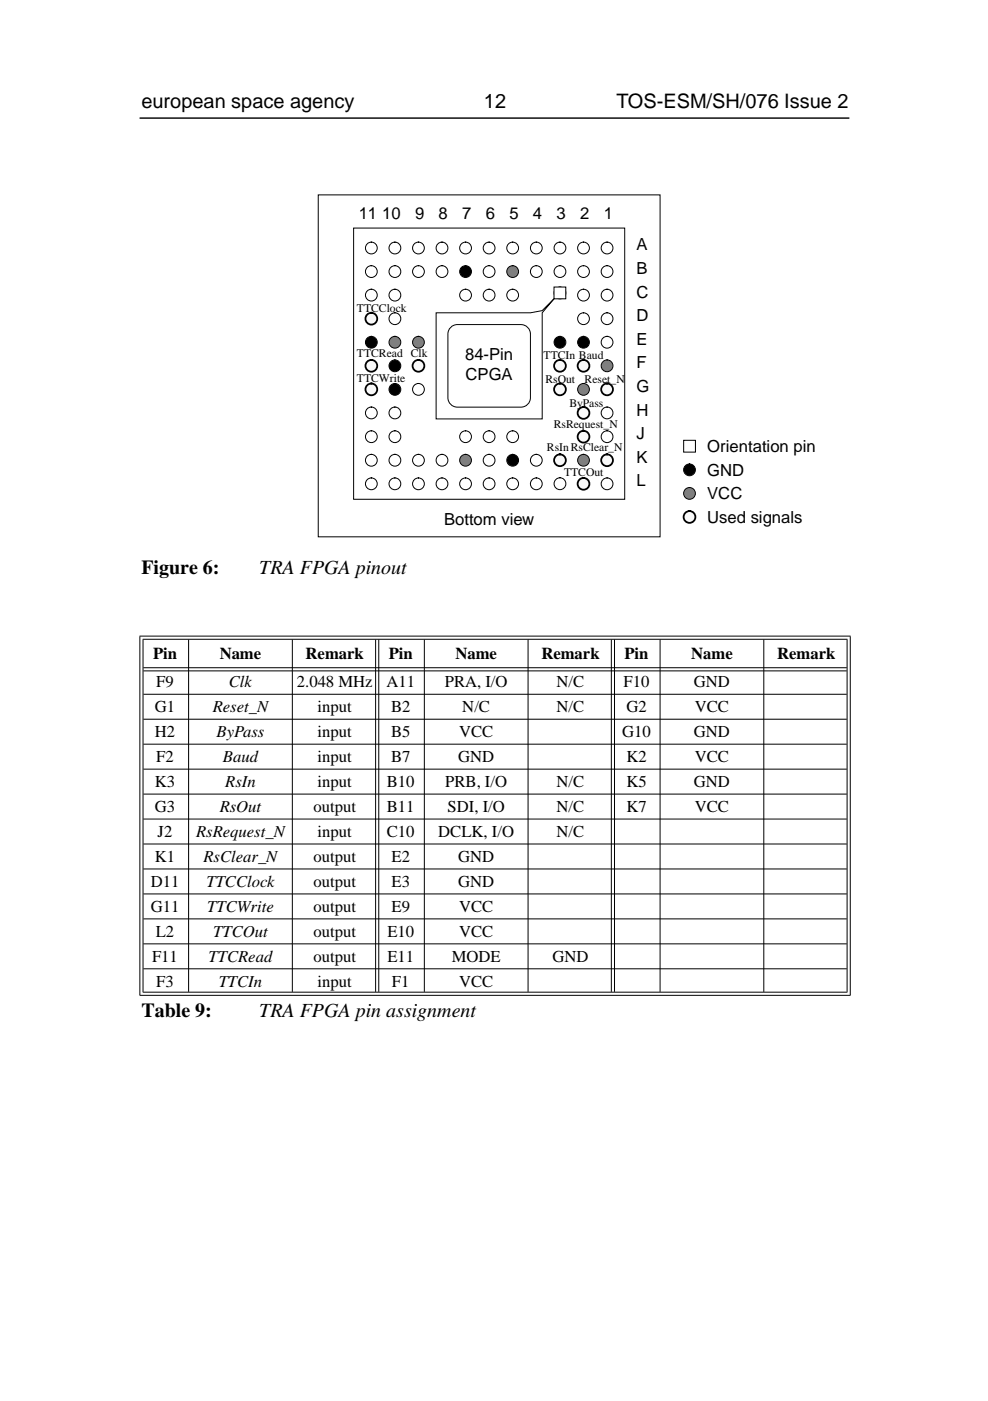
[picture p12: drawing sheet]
<svg xmlns="http://www.w3.org/2000/svg" width="210mm" height="297mm" viewBox="0 0 210 297" stroke-linecap="round" stroke-linejoin="round" font-family="sans-serif">
<path d="M29.7 25h150.3" fill="none" stroke="#000" stroke-width=".3"/>
<path d="M30 20h150v4h-150z" fill-rule="evenodd" fill="#fff"/>
<g fill="#000" stroke="#000" stroke-width=".21">
<path d="M30.3 135.5h149.4zM29.6 134.9h150.8zM30.4 141.6h149.2zM30.4 142.2h149.2zM30.4 147.2h149.2zM30.4 152.5h149.2zM30.4 157.8h149.2zM30.4 163.1h149.2zM30.4 168.4h149.2zM30.4 173.7h149.2zM30.4 178.9h149.2zM30.4 184.2h149.2z"/>
<path d="M30.4 189.5h149.2zM30.4 194.8h149.2zM29.7 134.9v76.1zM30.3 135.6v74.7zM40 135.6v74.7zM62 135.6v74.7zM79.7 135.6v74.7zM80.3 135.6v74.7zM90 135.6v74.7zM112 135.6v74.7zM129.7 135.6v74.7zM130.3 135.6v74.7z"/>
<path d="M140 135.6v74.7zM162 135.6v74.7zM30.4 200.1h149.2zM30.4 205.4h149.2zM179.7 135.6v74.7zM30.3 210.4h149.4zM180.3 134.9v76.1zM29.6 211h150.8z"/>
</g>
<g fill="#fff" stroke="#000" stroke-width=".21">
<path d="M67.5 41.3h72.5v72.5h-72.5z" fill-rule="evenodd"/>
<path d="M75 48.4h57.5v57.5h-57.5z" fill-rule="evenodd"/>
<path d="M92.5 66.3h20l2.5-.4 2.5-2.5-2.5 2.9v22.5h-22.5z" fill-rule="evenodd"/>
</g>
<path d="M78 51.6l.8-.3v1.3v-1.3a1.23 1.23 0 0 1 1.1 1.6 1.23 1.23 0 0 1-1.9 .7 1.23 1.23 0 0 1 0-2z" fill="#fff"/>
<circle cx="78.8" cy="52.6" r="1.25" fill="none" stroke="#000" stroke-width=".21"/>
<path d="M83 51.6l.7-.3v1.3v-1.3a1.23 1.23 0 0 1 1.2 1.6 1.23 1.23 0 0 1-1.9 .7 1.23 1.23 0 0 1 0-2z" fill="#fff"/>
<circle cx="83.8" cy="52.6" r="1.25" fill="none" stroke="#000" stroke-width=".21"/>
<path d="M88 51.6l.7-.3v1.3v-1.3a1.23 1.23 0 0 1 1.2 1.6 1.23 1.23 0 0 1-1.9 .7 1.23 1.23 0 0 1 0-2z" fill="#fff"/>
<circle cx="88.8" cy="52.6" r="1.25" fill="none" stroke="#000" stroke-width=".21"/>
<path d="M93 51.6l.8-.3v1.3v-1.3a1.23 1.23 0 0 1 1.1 1.6 1.23 1.23 0 0 1-1.9 .7 1.23 1.23 0 0 1 0-2z" fill="#fff"/>
<circle cx="93.7" cy="52.6" r="1.25" fill="none" stroke="#000" stroke-width=".21"/>
<path d="M98 51.6l.7-.3v1.3v-1.3a1.23 1.23 0 0 1 1.2 1.6 1.23 1.23 0 0 1-1.9 .7 1.23 1.23 0 0 1 0-2z" fill="#fff"/>
<circle cx="98.7" cy="52.6" r="1.25" fill="none" stroke="#000" stroke-width=".21"/>
<path d="M103 51.6l.7-.3v1.3v-1.3a1.23 1.23 0 0 1 1.2 1.6 1.23 1.23 0 0 1-1.9 .7 1.23 1.23 0 0 1 0-2z" fill="#fff"/>
<circle cx="103.7" cy="52.6" r="1.25" fill="none" stroke="#000" stroke-width=".21"/>
<path d="M108 51.6l.8-.3v1.3v-1.3a1.23 1.23 0 0 1 1.1 1.6 1.23 1.23 0 0 1-1.9 .7 1.23 1.23 0 0 1 0-2z" fill="#fff"/>
<circle cx="108.7" cy="52.6" r="1.25" fill="none" stroke="#000" stroke-width=".21"/>
<path d="M113 51.6l.7-.3v1.3v-1.3a1.23 1.23 0 0 1 1.2 1.6 1.23 1.23 0 0 1-1.9 .7 1.23 1.23 0 0 1 0-2z" fill="#fff"/>
<circle cx="113.7" cy="52.6" r="1.25" fill="none" stroke="#000" stroke-width=".21"/>
<path d="M118 51.6l.7-.3v1.3v-1.3a1.23 1.23 0 0 1 1.2 1.6 1.23 1.23 0 0 1-1.9 .7 1.23 1.23 0 0 1 0-2z" fill="#fff"/>
<circle cx="118.8" cy="52.6" r="1.25" fill="none" stroke="#000" stroke-width=".21"/>
<path d="M123 51.6l.8-.3v1.3v-1.3a1.23 1.23 0 0 1 1.1 1.6 1.23 1.23 0 0 1-1.9 .7 1.23 1.23 0 0 1 0-2z" fill="#fff"/>
<circle cx="123.8" cy="52.6" r="1.25" fill="none" stroke="#000" stroke-width=".21"/>
<path d="M128 51.6l.7-.3v1.3v-1.3a1.23 1.23 0 0 1 1.2 1.6 1.23 1.23 0 0 1-1.9 .7 1.23 1.23 0 0 1 0-2z" fill="#fff"/>
<circle cx="128.8" cy="52.6" r="1.25" fill="none" stroke="#000" stroke-width=".21"/>
<path d="M77.8 56.8l.6-.4 .4-.1v1.3v-1.3a1.23 1.23 0 0 1 1.2 1.5 1.23 1.23 0 0 1-1.8 .9 1.23 1.23 0 0 1-.4-1.9z" fill="#fff"/>
<circle cx="78.8" cy="57.6" r="1.25" fill="none" stroke="#000" stroke-width=".21"/>
<path d="M82.8 56.8l.6-.4 .3-.1v1.3v-1.3a1.23 1.23 0 0 1 1.3 1.5 1.23 1.23 0 0 1-1.8 .9 1.23 1.23 0 0 1-.4-1.9z" fill="#fff"/>
<circle cx="83.8" cy="57.6" r="1.25" fill="none" stroke="#000" stroke-width=".21"/>
<path d="M87.8 56.8l.6-.4 .3-.1v1.3v-1.3a1.23 1.23 0 0 1 1.2 1.5 1.23 1.23 0 0 1-1.7 .9 1.23 1.23 0 0 1-.4-1.9z" fill="#fff"/>
<circle cx="88.8" cy="57.6" r="1.25" fill="none" stroke="#000" stroke-width=".21"/>
<path d="M92.8 56.8l.6-.4 .4-.1v1.3v-1.3a1.23 1.23 0 0 1 1.2 1.5 1.23 1.23 0 0 1-1.8 .9 1.23 1.23 0 0 1-.4-1.9z" fill="#fff"/>
<g fill="none" stroke="#000" stroke-width=".21">
<circle cx="93.7" cy="57.6" r="1.25"/>
<circle cx="98.7" cy="57.6" r="1.25"/>
</g>
<path d="M97.8 56.8l.6-.4 .3-.1v1.3v-1.3a1.23 1.23 0 0 1 1.3 1.5 1.23 1.23 0 0 1-1.8 .9 1.23 1.23 0 0 1-.4-1.9z" fill="#000"/>
<path d="M102.8 56.8l.6-.4 .3-.1v1.3v-1.3a1.23 1.23 0 0 1 1.2 1.5 1.23 1.23 0 0 1-1.7 .9 1.23 1.23 0 0 1-.4-1.9z" fill="#fff"/>
<circle cx="103.7" cy="57.6" r="1.25" fill="none" stroke="#000" stroke-width=".21"/>
<path d="M107.8 56.8l.6-.4 .4-.1v1.3v-1.3a1.23 1.23 0 0 1 1.2 1.5 1.23 1.23 0 0 1-1.8 .9 1.23 1.23 0 0 1-.4-1.9z" fill="#808080"/>
<circle cx="108.7" cy="57.6" r="1.25" fill="none" stroke="#000" stroke-width=".21"/>
<path d="M112.8 56.8l.6-.4 .3-.1v1.3v-1.3a1.23 1.23 0 0 1 1.3 1.5 1.23 1.23 0 0 1-1.8 .9 1.23 1.23 0 0 1-.4-1.9z" fill="#fff"/>
<circle cx="113.7" cy="57.6" r="1.25" fill="none" stroke="#000" stroke-width=".21"/>
<path d="M117.8 56.8l.6-.4 .3-.1v1.3v-1.3a1.23 1.23 0 0 1 1.2 1.5 1.23 1.23 0 0 1-1.7 .9 1.23 1.23 0 0 1-.4-1.9z" fill="#fff"/>
<circle cx="118.8" cy="57.6" r="1.25" fill="none" stroke="#000" stroke-width=".21"/>
<path d="M122.8 56.8l.6-.4 .4-.1v1.3v-1.3a1.23 1.23 0 0 1 1.2 1.5 1.23 1.23 0 0 1-1.8 .9 1.23 1.23 0 0 1-.4-1.9z" fill="#fff"/>
<circle cx="123.8" cy="57.6" r="1.25" fill="none" stroke="#000" stroke-width=".21"/>
<path d="M127.8 56.8l.6-.4 .3-.1v1.3v-1.3a1.23 1.23 0 0 1 1.3 1.5 1.23 1.23 0 0 1-1.8 .9 1.23 1.23 0 0 1-.4-1.9z" fill="#fff"/>
<circle cx="128.8" cy="57.6" r="1.25" fill="none" stroke="#000" stroke-width=".21"/>
<path d="M82.8 61.8l.6-.4 .3-.1v1.3v-1.3a1.23 1.23 0 0 1 1.3 1.5 1.23 1.23 0 0 1-1.8 .9 1.23 1.23 0 0 1-.4-1.9z" fill="#fff"/>
<circle cx="83.8" cy="62.6" r="1.25" fill="none" stroke="#000" stroke-width=".21"/>
<path d="M77.8 61.8l.6-.4 .4-.1v1.3v-1.3a1.23 1.23 0 0 1 1.2 1.5 1.23 1.23 0 0 1-1.8 .9 1.23 1.23 0 0 1-.4-1.9z" fill="#fff"/>
<circle cx="78.8" cy="62.6" r="1.25" fill="none" stroke="#000" stroke-width=".21"/>
<path d="M97.8 61.8l.6-.4 .3-.1v1.3v-1.3a1.23 1.23 0 0 1 1.3 1.5 1.23 1.23 0 0 1-1.8 .9 1.23 1.23 0 0 1-.4-1.9z" fill="#fff"/>
<circle cx="98.7" cy="62.6" r="1.25" fill="none" stroke="#000" stroke-width=".21"/>
<path d="M102.8 61.8l.6-.4 .3-.1v1.3v-1.3a1.23 1.23 0 0 1 1.2 1.5 1.23 1.23 0 0 1-1.7 .9 1.23 1.23 0 0 1-.4-1.9z" fill="#fff"/>
<circle cx="103.7" cy="62.6" r="1.25" fill="none" stroke="#000" stroke-width=".21"/>
<path d="M107.8 61.8l.6-.4 .4-.1v1.3v-1.3a1.23 1.23 0 0 1 1.2 1.5 1.23 1.23 0 0 1-1.8 .9 1.23 1.23 0 0 1-.4-1.9z" fill="#fff"/>
<circle cx="108.7" cy="62.6" r="1.25" fill="none" stroke="#000" stroke-width=".21"/>
<path d="M122.8 61.8l.6-.4 .4-.1v1.3v-1.3a1.23 1.23 0 0 1 1.2 1.5 1.23 1.23 0 0 1-1.8 .9 1.23 1.23 0 0 1-.4-1.9z" fill="#fff"/>
<circle cx="123.8" cy="62.6" r="1.25" fill="none" stroke="#000" stroke-width=".21"/>
<path d="M127.8 61.8l.6-.4 .3-.1v1.3v-1.3a1.23 1.23 0 0 1 1.3 1.5 1.23 1.23 0 0 1-1.8 .9 1.23 1.23 0 0 1-.4-1.9z" fill="#fff"/>
<circle cx="128.8" cy="62.6" r="1.25" fill="none" stroke="#000" stroke-width=".21"/>
<path d="M77.8 66.8l.6-.4 .4-.1v1.3v-1.3a1.23 1.23 0 0 1 1.2 1.5 1.23 1.23 0 0 1-1.8 .9 1.23 1.23 0 0 1-.4-1.9z" fill="#f7f7f7"/>
<circle cx="78.8" cy="67.6" r="1.25" fill="none" stroke="#000" stroke-width=".38"/>
<path d="M82.8 66.8l.6-.4 .3-.1v1.3v-1.3a1.23 1.23 0 0 1 1.3 1.5 1.23 1.23 0 0 1-1.8 .9 1.23 1.23 0 0 1-.4-1.9z" fill="#fff"/>
<circle cx="83.8" cy="67.6" r="1.25" fill="none" stroke="#000" stroke-width=".21"/>
<path d="M122.8 66.8l.6-.4 .4-.1v1.3v-1.3a1.23 1.23 0 0 1 1.2 1.5 1.23 1.23 0 0 1-1.8 .9 1.23 1.23 0 0 1-.4-1.9z" fill="#fff"/>
<circle cx="123.8" cy="67.6" r="1.25" fill="none" stroke="#000" stroke-width=".21"/>
<path d="M128 66.6l.7-.3v1.3v-1.3a1.23 1.23 0 0 1 1.2 1.6 1.23 1.23 0 0 1-1.9 .7 1.23 1.23 0 0 1 0-2z" fill="#fff"/>
<g fill="none" stroke="#000" stroke-width=".21">
<circle cx="78.8" cy="72.6" r="1.25"/>
<circle cx="128.8" cy="67.6" r="1.25"/>
</g>
<path d="M78 71.6l.8-.3v1.3v-1.3a1.23 1.23 0 0 1 1.1 1.6 1.23 1.23 0 0 1-1.9 .7 1.23 1.23 0 0 1 0-2z" fill="#000"/>
<path d="M83 71.6l.7-.3v1.3v-1.3a1.23 1.23 0 0 1 1.2 1.6 1.23 1.23 0 0 1-1.9 .7 1.23 1.23 0 0 1 0-2z" fill="#808080"/>
<circle cx="83.8" cy="72.6" r="1.25" fill="none" stroke="#000" stroke-width=".21"/>
<path d="M88 71.6l.7-.3v1.3v-1.3a1.23 1.23 0 0 1 1.2 1.6 1.23 1.23 0 0 1-1.9 .7 1.23 1.23 0 0 1 0-2z" fill="#808080"/>
<g fill="none" stroke="#000" stroke-width=".21">
<circle cx="88.8" cy="72.6" r="1.25"/>
<circle cx="118.8" cy="72.6" r="1.25"/>
<circle cx="123.8" cy="72.6" r="1.25"/>
</g>
<path d="M118 71.6l.7-.3v1.3v-1.3a1.23 1.23 0 0 1 1.2 1.6 1.23 1.23 0 0 1-1.9 .7 1.23 1.23 0 0 1 0-2zM123 71.6l.8-.3v1.3v-1.3a1.23 1.23 0 0 1 1.1 1.6 1.23 1.23 0 0 1-1.9 .7 1.23 1.23 0 0 1 0-2z" fill="#000"/>
<path d="M128 71.6l.7-.3v1.3v-1.3a1.23 1.23 0 0 1 1.2 1.6 1.23 1.23 0 0 1-1.9 .7 1.23 1.23 0 0 1 0-2z" fill="#fff"/>
<circle cx="128.8" cy="72.6" r="1.25" fill="none" stroke="#000" stroke-width=".21"/>
<path d="M78 76.6l.8-.3v1.3v-1.3a1.23 1.23 0 0 1 1.1 1.7 1.23 1.23 0 0 1-1.9 .6 1.23 1.23 0 0 1 0-2z" fill="#f7f7f7"/>
<circle cx="78.8" cy="77.6" r="1.25" fill="none" stroke="#000" stroke-width=".38"/>
<path d="M83 76.6l.7-.3v1.3v-1.3a1.23 1.23 0 0 1 1.2 1.7 1.23 1.23 0 0 1-1.9 .6 1.23 1.23 0 0 1 0-2z" fill="#000"/>
<circle cx="83.8" cy="77.6" r="1.25" fill="none" stroke="#000" stroke-width=".21"/>
<path d="M88 76.6l.7-.3v1.3v-1.3a1.23 1.23 0 0 1 1.2 1.7 1.23 1.23 0 0 1-1.9 .6 1.23 1.23 0 0 1 0-2z" fill="#f7f7f7"/>
<circle cx="88.8" cy="77.6" r="1.25" fill="none" stroke="#000" stroke-width=".38"/>
<path d="M118 76.6l.7-.3v1.3v-1.3a1.23 1.23 0 0 1 1.2 1.7 1.23 1.23 0 0 1-1.9 .6 1.23 1.23 0 0 1 0-2z" fill="#f7f7f7"/>
<circle cx="118.8" cy="77.6" r="1.25" fill="none" stroke="#000" stroke-width=".38"/>
<path d="M123 76.6l.8-.3v1.3v-1.3a1.23 1.23 0 0 1 1.1 1.7 1.23 1.23 0 0 1-1.9 .6 1.23 1.23 0 0 1 0-2z" fill="#f7f7f7"/>
<circle cx="123.8" cy="77.6" r="1.25" fill="none" stroke="#000" stroke-width=".38"/>
<path d="M128 76.6l.7-.3v1.3v-1.3a1.23 1.23 0 0 1 1.2 1.7 1.23 1.23 0 0 1-1.9 .6 1.23 1.23 0 0 1 0-2z" fill="#808080"/>
<circle cx="128.8" cy="77.6" r="1.25" fill="none" stroke="#000" stroke-width=".21"/>
<path d="M77.8 81.8l.6-.4 .4-.1v1.3v-1.3a1.23 1.23 0 0 1 1.2 1.5 1.23 1.23 0 0 1-1.8 .9 1.23 1.23 0 0 1-.4-1.9z" fill="#f7f7f7"/>
<circle cx="78.8" cy="82.6" r="1.25" fill="none" stroke="#000" stroke-width=".38"/>
<path d="M82.8 81.8l.6-.4 .3-.1v1.3v-1.3a1.23 1.23 0 0 1 1.3 1.5 1.23 1.23 0 0 1-1.8 .9 1.23 1.23 0 0 1-.4-1.9z" fill="#000"/>
<circle cx="83.8" cy="82.6" r="1.25" fill="none" stroke="#000" stroke-width=".21"/>
<path d="M87.8 81.8l.6-.4 .3-.1v1.3v-1.3a1.23 1.23 0 0 1 1.2 1.5 1.23 1.23 0 0 1-1.7 .9 1.23 1.23 0 0 1-.4-1.9z" fill="#fff"/>
<circle cx="88.8" cy="82.6" r="1.25" fill="none" stroke="#000" stroke-width=".21"/>
<path d="M117.8 81.8l.6-.4 .3-.1v1.3v-1.3a1.23 1.23 0 0 1 1.2 1.5 1.23 1.23 0 0 1-1.7 .9 1.23 1.23 0 0 1-.4-1.9z" fill="#f7f7f7"/>
<circle cx="118.8" cy="82.6" r="1.25" fill="none" stroke="#000" stroke-width=".38"/>
<path d="M122.8 81.8l.6-.4 .4-.1v1.3v-1.3a1.23 1.23 0 0 1 1.2 1.5 1.23 1.23 0 0 1-1.8 .9 1.23 1.23 0 0 1-.4-1.9z" fill="#808080"/>
<circle cx="123.8" cy="82.6" r="1.25" fill="none" stroke="#000" stroke-width=".21"/>
<path d="M127.8 81.8l.6-.4 .3-.1v1.3v-1.3a1.23 1.23 0 0 1 1.3 1.5 1.23 1.23 0 0 1-1.8 .9 1.23 1.23 0 0 1-.4-1.9z" fill="#f7f7f7"/>
<circle cx="128.8" cy="82.6" r="1.25" fill="none" stroke="#000" stroke-width=".38"/>
<path d="M77.8 91.8l.6-.4 .4-.1v1.3v-1.3a1.23 1.23 0 0 1 1.2 1.5 1.23 1.23 0 0 1-1.8 .9 1.23 1.23 0 0 1-.4-1.9z" fill="#fff"/>
<circle cx="78.8" cy="92.6" r="1.25" fill="none" stroke="#000" stroke-width=".21"/>
<path d="M82.8 91.8l.6-.4 .3-.1v1.3v-1.3a1.23 1.23 0 0 1 1.3 1.5 1.23 1.23 0 0 1-1.8 .9 1.23 1.23 0 0 1-.4-1.9z" fill="#fff"/>
<circle cx="83.8" cy="92.6" r="1.25" fill="none" stroke="#000" stroke-width=".21"/>
<path d="M102.8 91.8l.6-.4 .3-.1v1.3v-1.3a1.23 1.23 0 0 1 1.2 1.5 1.23 1.23 0 0 1-1.7 .9 1.23 1.23 0 0 1-.4-1.9z" fill="#fff"/>
<circle cx="103.7" cy="92.6" r="1.25" fill="none" stroke="#000" stroke-width=".21"/>
<path d="M108 91.6l.8-.3v1.3v-1.3a1.23 1.23 0 0 1 1.1 1.7 1.23 1.23 0 0 1-1.9 .6 1.23 1.23 0 0 1 0-2z" fill="#fff"/>
<circle cx="108.7" cy="92.6" r="1.25" fill="none" stroke="#000" stroke-width=".21"/>
<path d="M122.8 91.8l.6-.4 .4-.1v1.3v-1.3a1.23 1.23 0 0 1 1.2 1.5 1.23 1.23 0 0 1-1.8 .9 1.23 1.23 0 0 1-.4-1.9z" fill="#f7f7f7"/>
<circle cx="123.8" cy="92.6" r="1.25" fill="none" stroke="#000" stroke-width=".38"/>
<path d="M128 91.6l.7-.3v1.3v-1.3a1.23 1.23 0 0 1 1.2 1.7 1.23 1.23 0 0 1-1.9 .6 1.23 1.23 0 0 1 0-2z" fill="#fff"/>
<circle cx="128.8" cy="92.6" r="1.25" fill="none" stroke="#000" stroke-width=".21"/>
<path d="M78 96.6l.8-.3v1.3v-1.3a1.23 1.23 0 0 1 1.1 1.6 1.23 1.23 0 0 1-1.9 .7 1.23 1.23 0 0 1 0-2z" fill="#fff"/>
<circle cx="78.8" cy="97.6" r="1.25" fill="none" stroke="#000" stroke-width=".21"/>
<path d="M83 96.6l.7-.3v1.3v-1.3a1.23 1.23 0 0 1 1.2 1.6 1.23 1.23 0 0 1-1.9 .7 1.23 1.23 0 0 1 0-2z" fill="#fff"/>
<circle cx="83.8" cy="97.6" r="1.25" fill="none" stroke="#000" stroke-width=".21"/>
<path d="M88 96.6l.7-.3v1.3v-1.3a1.23 1.23 0 0 1 1.2 1.6 1.23 1.23 0 0 1-1.9 .7 1.23 1.23 0 0 1 0-2z" fill="#fff"/>
<circle cx="88.8" cy="97.6" r="1.25" fill="none" stroke="#000" stroke-width=".21"/>
<path d="M93 96.6l.8-.3v1.3v-1.3a1.23 1.23 0 0 1 1.1 1.6 1.23 1.23 0 0 1-1.9 .7 1.23 1.23 0 0 1 0-2z" fill="#fff"/>
<circle cx="93.7" cy="97.6" r="1.25" fill="none" stroke="#000" stroke-width=".21"/>
<path d="M98 96.6l.7-.3v1.3v-1.3a1.23 1.23 0 0 1 1.2 1.6 1.23 1.23 0 0 1-1.9 .7 1.23 1.23 0 0 1 0-2z" fill="#808080"/>
<circle cx="98.7" cy="97.6" r="1.25" fill="none" stroke="#000" stroke-width=".21"/>
<path d="M103 96.6l.7-.3v1.3v-1.3a1.23 1.23 0 0 1 1.2 1.6 1.23 1.23 0 0 1-1.9 .7 1.23 1.23 0 0 1 0-2z" fill="#fff"/>
<g fill="none" stroke="#000" stroke-width=".21">
<circle cx="103.7" cy="97.6" r="1.25"/>
<circle cx="108.7" cy="97.6" r="1.25"/>
</g>
<path d="M108 96.6l.8-.3v1.3v-1.3a1.23 1.23 0 0 1 1.1 1.6 1.23 1.23 0 0 1-1.9 .7 1.23 1.23 0 0 1 0-2z" fill="#000"/>
<path d="M113 96.6l.7-.3v1.3v-1.3a1.23 1.23 0 0 1 1.2 1.6 1.23 1.23 0 0 1-1.9 .7 1.23 1.23 0 0 1 0-2z" fill="#fff"/>
<circle cx="113.7" cy="97.6" r="1.25" fill="none" stroke="#000" stroke-width=".21"/>
<path d="M123 96.6l.8-.3v1.3v-1.3a1.23 1.23 0 0 1 1.1 1.6 1.23 1.23 0 0 1-1.9 .7 1.23 1.23 0 0 1 0-2z" fill="#808080"/>
<circle cx="123.8" cy="97.6" r="1.25" fill="none" stroke="#000" stroke-width=".21"/>
<path d="M128 96.6l.7-.3v1.3v-1.3a1.23 1.23 0 0 1 1.2 1.6 1.23 1.23 0 0 1-1.9 .7 1.23 1.23 0 0 1 0-2z" fill="#f7f7f7"/>
<circle cx="128.8" cy="97.6" r="1.25" fill="none" stroke="#000" stroke-width=".38"/>
<path d="M77.8 101.8l.6-.4 .4-.1v1.3v-1.3a1.23 1.23 0 0 1 1.2 1.5 1.23 1.23 0 0 1-1.8 .9 1.23 1.23 0 0 1-.4-1.9z" fill="#fff"/>
<circle cx="78.8" cy="102.6" r="1.25" fill="none" stroke="#000" stroke-width=".21"/>
<path d="M82.8 101.8l.6-.4 .3-.1v1.3v-1.3a1.23 1.23 0 0 1 1.3 1.5 1.23 1.23 0 0 1-1.8 .9 1.23 1.23 0 0 1-.4-1.9z" fill="#fff"/>
<circle cx="83.8" cy="102.6" r="1.25" fill="none" stroke="#000" stroke-width=".21"/>
<path d="M87.8 101.8l.6-.4 .3-.1v1.3v-1.3a1.23 1.23 0 0 1 1.2 1.5 1.23 1.23 0 0 1-1.7 .9 1.23 1.23 0 0 1-.4-1.9z" fill="#fff"/>
<circle cx="88.8" cy="102.6" r="1.25" fill="none" stroke="#000" stroke-width=".21"/>
<path d="M92.8 101.8l.6-.4 .4-.1v1.3v-1.3a1.23 1.23 0 0 1 1.2 1.5 1.23 1.23 0 0 1-1.8 .9 1.23 1.23 0 0 1-.4-1.9z" fill="#fff"/>
<circle cx="93.7" cy="102.6" r="1.25" fill="none" stroke="#000" stroke-width=".21"/>
<path d="M97.8 101.8l.6-.4 .3-.1v1.3v-1.3a1.23 1.23 0 0 1 1.3 1.5 1.23 1.23 0 0 1-1.8 .9 1.23 1.23 0 0 1-.4-1.9z" fill="#fff"/>
<circle cx="98.7" cy="102.6" r="1.25" fill="none" stroke="#000" stroke-width=".21"/>
<path d="M102.8 101.8l.6-.4 .3-.1v1.3v-1.3a1.23 1.23 0 0 1 1.2 1.5 1.23 1.23 0 0 1-1.7 .9 1.23 1.23 0 0 1-.4-1.9z" fill="#fff"/>
<circle cx="103.7" cy="102.6" r="1.25" fill="none" stroke="#000" stroke-width=".21"/>
<path d="M107.8 101.8l.6-.4 .4-.1v1.3v-1.3a1.23 1.23 0 0 1 1.2 1.5 1.23 1.23 0 0 1-1.8 .9 1.23 1.23 0 0 1-.4-1.9z" fill="#fff"/>
<circle cx="108.7" cy="102.6" r="1.25" fill="none" stroke="#000" stroke-width=".21"/>
<path d="M112.8 101.8l.6-.4 .3-.1v1.3v-1.3a1.23 1.23 0 0 1 1.3 1.5 1.23 1.23 0 0 1-1.8 .9 1.23 1.23 0 0 1-.4-1.9z" fill="#fff"/>
<circle cx="113.7" cy="102.6" r="1.25" fill="none" stroke="#000" stroke-width=".21"/>
<path d="M118 101.5l.7-.2v1.3v-1.3a1.26 1.26 0 0 1 1.3 1.6 1.26 1.26 0 0 1-2 .7 1.26 1.26 0 0 1 0-2.1z" fill="#fff"/>
<circle cx="118.8" cy="102.6" r="1.25" fill="none" stroke="#000" stroke-width=".21"/>
<path d="M122.8 101.8l.6-.4 .4-.1v1.3v-1.3a1.23 1.23 0 0 1 1.2 1.5 1.23 1.23 0 0 1-1.8 .9 1.23 1.23 0 0 1-.4-1.9z" fill="#f7f7f7"/>
<circle cx="123.8" cy="102.6" r="1.25" fill="none" stroke="#000" stroke-width=".38"/>
<path d="M127.8 101.8l.6-.4 .3-.1v1.3v-1.3a1.23 1.23 0 0 1 1.3 1.5 1.23 1.23 0 0 1-1.8 .9 1.23 1.23 0 0 1-.4-1.9z" fill="#fff"/>
<circle cx="128.8" cy="102.6" r="1.25" fill="none" stroke="#000" stroke-width=".21"/>
<path d="M97.8 91.8l.6-.4 .3-.1v1.3v-1.3a1.23 1.23 0 0 1 1.3 1.5 1.23 1.23 0 0 1-1.8 .9 1.23 1.23 0 0 1-.4-1.9z" fill="#fff"/>
<circle cx="98.7" cy="92.6" r="1.25" fill="none" stroke="#000" stroke-width=".21"/>
<path d="M77.8 86.8l.6-.4 .4-.1v1.3v-1.3a1.23 1.23 0 0 1 1.2 1.5 1.23 1.23 0 0 1-1.8 .9 1.23 1.23 0 0 1-.4-1.9z" fill="#fff"/>
<circle cx="78.8" cy="87.6" r="1.25" fill="none" stroke="#000" stroke-width=".21"/>
<path d="M82.8 86.8l.6-.4 .3-.1v1.3v-1.3a1.23 1.23 0 0 1 1.3 1.5 1.23 1.23 0 0 1-1.8 .9 1.23 1.23 0 0 1-.4-1.9z" fill="#fff"/>
<circle cx="83.8" cy="87.6" r="1.25" fill="none" stroke="#000" stroke-width=".21"/>
<path d="M122.8 86.8l.6-.4 .4-.1v1.3v-1.3a1.23 1.23 0 0 1 1.2 1.5 1.23 1.23 0 0 1-1.8 .9 1.23 1.23 0 0 1-.4-1.9z" fill="#f7f7f7"/>
<circle cx="123.8" cy="87.6" r="1.25" fill="none" stroke="#000" stroke-width=".38"/>
<path d="M128 86.6l.7-.3v1.3v-1.3a1.23 1.23 0 0 1 1.2 1.6 1.23 1.23 0 0 1-1.9 .7 1.23 1.23 0 0 1 0-2z" fill="#fff"/>
<circle cx="128.8" cy="87.6" r="1.25" fill="none" stroke="#000" stroke-width=".21"/>
<path d="M95.6 69.4l.9-.5 .5-.1h13.5a2 2 0 0 1 2 2v13.5a2 2 0 0 1-2 2h-13.5a2 2 0 0 1-2-2v-13.5l.1-.5z" fill-rule="evenodd" fill="#fff" stroke="#000" stroke-width=".21"/>
<path d="M118 61.1l.7-.2v1.2v-1.2a1.23 1.23 0 0 1 1.2 1.6 1.23 1.23 0 0 1-1.9 .6 1.23 1.23 0 0 1 0-2zM145.3 98.9l.6-.5h.4v1.2v-1.2a1.23 1.23 0 0 1 1.2 1.5 1.23 1.23 0 0 1-1.8 .8 1.23 1.23 0 0 1-.4-1.8z" fill="#000"/>
<g fill="none" stroke="#000" stroke-width=".21">
<circle cx="118.8" cy="62.1" r="1.25"/>
<circle cx="146.2" cy="99.6" r="1.25"/>
</g>
<path d="M145.5 103.6l.8-.2v1.2v-1.2a1.23 1.23 0 0 1 1.1 1.6 1.23 1.23 0 0 1-1.9 .6 1.23 1.23 0 0 1 0-2z" fill="#808080"/>
<circle cx="146.2" cy="104.6" r="1.25" fill="none" stroke="#000" stroke-width=".21"/>
<path d="M145.5 108.6l.8-.2v1.2v-1.2a1.23 1.23 0 0 1 1.1 1.6 1.23 1.23 0 0 1-1.9 .6 1.23 1.23 0 0 1 0-2z" fill="#f7f7f7"/>
<circle cx="146.2" cy="109.6" r="1.25" fill="none" stroke="#000" stroke-width=".38"/>
<g fill="#fff" stroke="#000" stroke-width=".21">
<path d="M117.5 60.9h2.5v2.5h-2.5z" fill-rule="evenodd"/>
<path d="M145 93.4h2.5v2.5h-2.5z" fill-rule="evenodd"/>
</g>
<path d="M118 96.6l.7-.3v1.3v-1.3a1.23 1.23 0 0 1 1.2 1.6 1.23 1.23 0 0 1-1.9 .7 1.23 1.23 0 0 1 0-2z" fill="#f7f7f7"/>
<circle cx="118.8" cy="97.6" r="1.25" fill="none" stroke="#000" stroke-width=".38"/>
<g font-size="4.2">
<text x="30" y="22.9">european space agency</text>
<text x="102.6" y="22.9">12</text>
<text x="130.8" y="22.9">TOS-ESM/SH/076 Issue 2</text>
<text x="30" y="121.8">Figure 6:</text>
<text x="55" y="121.8">TRA FPGA pinout</text>
<text x="30" y="215.6">Table 9:</text>
<text x="55" y="215.6">TRA FPGA pin assignment</text>
</g>
<g font-size="3.5">
<text x="76.1" y="46.4">11</text>
<text x="81.1" y="46.4">10</text>
<text x="88" y="46.4">9</text>
<text x="93" y="46.4">8</text>
<text x="98" y="46.4">7</text>
<text x="103" y="46.4">6</text>
<text x="108" y="46.4">5</text>
<text x="113" y="46.4">4</text>
<text x="118" y="46.4">3</text>
<text x="123" y="46.4">2</text>
<text x="128" y="46.4">1</text>
<text x="135" y="53.1">A</text>
<text x="135" y="58.1">B</text>
<text x="135" y="63.1">C</text>
<text x="135" y="68.1">D</text>
<text x="98.7" y="76.4">84-Pin</text>
<text x="135" y="73.1">E</text>
<text x="98.7" y="80.6">CPGA</text>
<text x="135" y="78.1">F</text>
<text x="135" y="83.1">G</text>
<text x="135" y="88.1">H</text>
<text x="135" y="93.1">J</text>
<text x="150" y="95.9">Orientation pin</text>
<text x="135" y="98.1">K</text>
<text x="150" y="100.9">GND</text>
<text x="135" y="103.1">L</text>
<text x="150" y="105.9">VCC</text>
<text x="94.2" y="111.3">Bottom view</text>
<text x="150" y="110.9">Used signals</text>
<text x="32.5" y="139.7">Pin</text>
<text x="46.6" y="139.7">Name</text>
<text x="64.8" y="139.7">Remark</text>
<text x="82.5" y="139.7">Pin</text>
<text x="96.6" y="139.7">Name</text>
<text x="114.8" y="139.7">Remark</text>
<text x="132.5" y="139.7">Pin</text>
<text x="146.6" y="139.7">Name</text>
<text x="164.8" y="139.7">Remark</text>
<text x="33.1" y="145.7">F9</text>
<text x="48.5" y="145.7">Clk</text>
<text x="63" y="145.7">2.048 MHz</text>
<text x="82" y="145.7">A11</text>
<text x="94.3" y="145.7">PRA, I/O</text>
<text x="118.1" y="145.7">N/C</text>
<text x="132.3" y="145.7">F10</text>
<text x="147.2" y="145.7">GND</text>
<text x="32.8" y="151">G1</text>
<text x="45.1" y="151">Reset_N</text>
<text x="67.4" y="151">input</text>
<text x="82.9" y="151">B2</text>
<text x="98.1" y="151">N/C</text>
<text x="118.1" y="151">N/C</text>
<text x="132.8" y="151">G2</text>
<text x="147.4" y="151">VCC</text>
<text x="32.8" y="156.3">H2</text>
<text x="33.1" y="161.5">F2</text>
<text x="45.9" y="156.3">ByPass</text>
<text x="47.3" y="161.5">Baud</text>
<text x="67.4" y="156.3">input</text>
<text x="67.4" y="161.5">input</text>
<text x="82.9" y="156.3">B5</text>
<text x="82.9" y="161.5">B7</text>
<text x="97.2" y="161.5">GND</text>
<text x="97.4" y="156.3">VCC</text>
<text x="132" y="156.3">G10</text>
<text x="132.8" y="161.5">K2</text>
<text x="147.2" y="156.3">GND</text>
<text x="147.4" y="161.5">VCC</text>
<text x="32.8" y="166.8">K3</text>
<text x="47.8" y="166.8">RsIn</text>
<text x="67.4" y="166.8">input</text>
<text x="82.1" y="166.8">B10</text>
<text x="94.4" y="166.8">PRB, I/O</text>
<text x="118.1" y="166.8">N/C</text>
<text x="132.8" y="166.8">K5</text>
<text x="147.2" y="166.8">GND</text>
<text x="32.8" y="172.1">G3</text>
<text x="46.6" y="172.1">RsOut</text>
<text x="66.5" y="172.1">output</text>
<text x="82.1" y="172.1">B11</text>
<text x="94.9" y="172.1">SDI, I/O</text>
<text x="118.1" y="172.1">N/C</text>
<text x="132.8" y="172.1">K7</text>
<text x="147.4" y="172.1">VCC</text>
<text x="33.4" y="177.4">J2</text>
<text x="41.6" y="177.4">RsRequest_N</text>
<text x="67.4" y="177.4">input</text>
<text x="82.1" y="177.4">C10</text>
<text x="93" y="177.4">DCLK, I/O</text>
<text x="118.1" y="177.4">N/C</text>
<text x="32.8" y="182.7">K1</text>
<text x="43.2" y="182.7">RsClear_N</text>
<text x="66.5" y="182.7">output</text>
<text x="83" y="182.7">E2</text>
<text x="97.2" y="182.7">GND</text>
<text x="32" y="188">D11</text>
<text x="43.8" y="188">TTCClock</text>
<text x="66.5" y="188">output</text>
<text x="83" y="188">E3</text>
<text x="97.2" y="188">GND</text>
<text x="32" y="193.3">G11</text>
<text x="43.9" y="193.3">TTCWrite</text>
<text x="66.5" y="193.3">output</text>
<text x="83" y="193.3">E9</text>
<text x="97.4" y="193.3">VCC</text>
<text x="32.3" y="203.9">F11</text>
<text x="33" y="198.6">L2</text>
<text x="44.2" y="203.9">TTCRead</text>
<text x="45.2" y="198.6">TTCOut</text>
<text x="66.5" y="198.6">output</text>
<text x="66.5" y="203.9">output</text>
<text x="82.2" y="198.6">E10</text>
<text x="82.2" y="203.9">E11</text>
<text x="95.8" y="203.9">MODE</text>
<text x="97.4" y="198.6">VCC</text>
<text x="117.2" y="203.9">GND</text>
<text x="33.1" y="209.2">F3</text>
<text x="46.4" y="209.2">TTCIn</text>
<text x="67.4" y="209.2">input</text>
<text x="83.1" y="209.2">F1</text>
<text x="97.4" y="209.2">VCC</text>
</g>
<g font-size="2.5">
<text x="75.7" y="66.2">TTCClock</text>
<text x="75.7" y="75.8">TTCRead Clk</text>
<text x="115.3" y="76.2">TTCIn Baud</text>
<text x="75.7" y="81">TTCWrite</text>
<text x="115.7" y="81.2">RsOut</text>
<text x="124" y="81.2">Reset_N</text>
<text x="120.8" y="86.2">ByPass</text>
<text x="116" y="95.7">RsInRsClear_N</text>
<text x="117.4" y="90.7">RsRequest_N</text>
<text x="119.6" y="101">TTCOut</text>
</g>
</svg>
